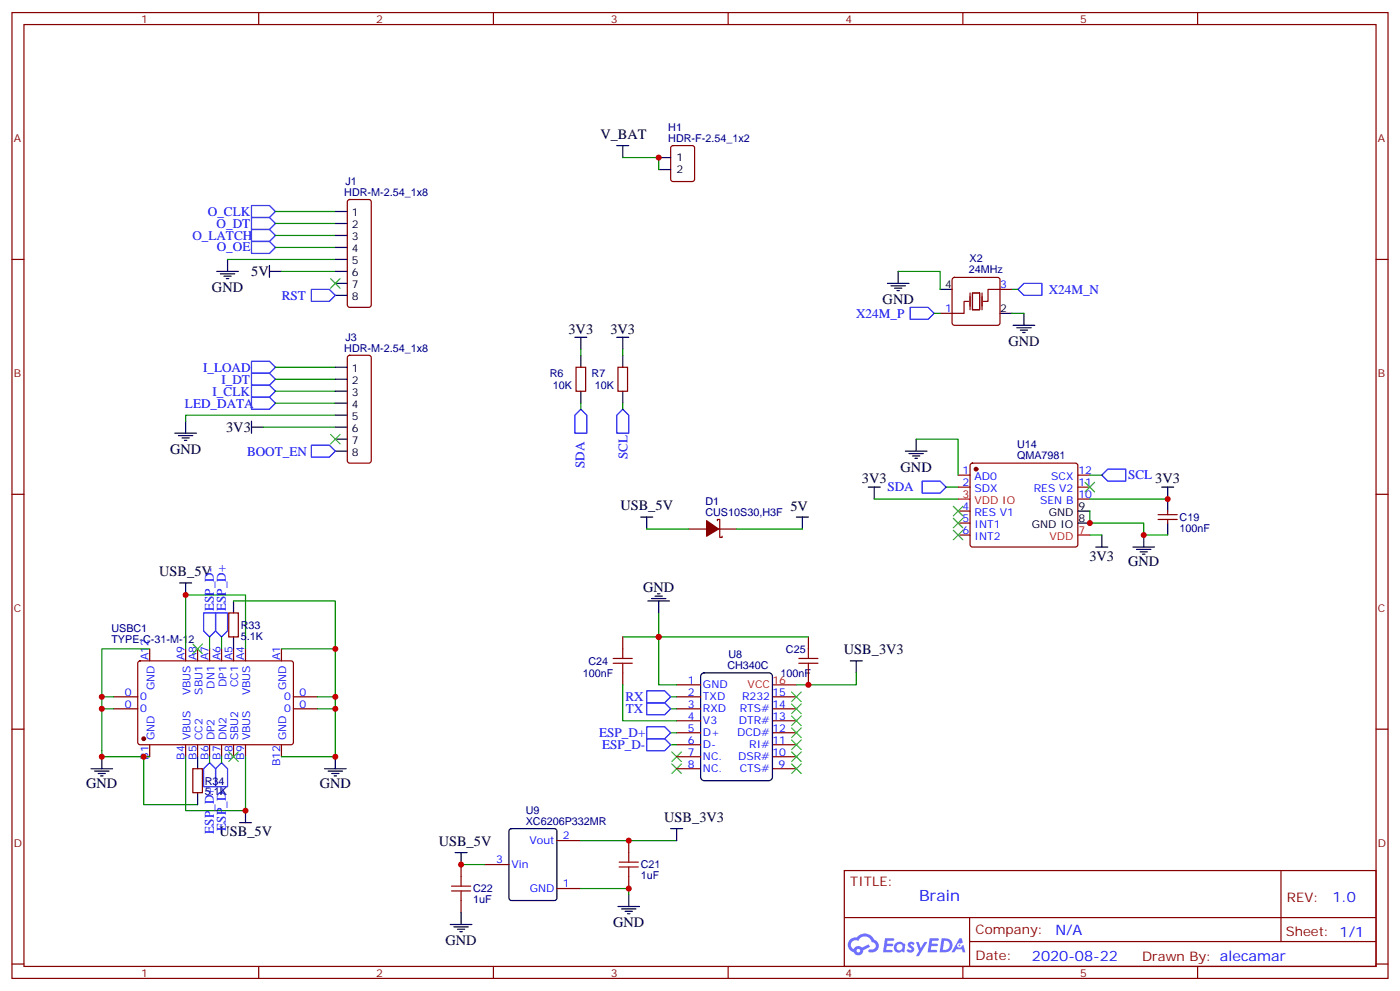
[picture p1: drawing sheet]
<svg xmlns="http://www.w3.org/2000/svg" width="412mm" height="292mm" viewBox="0 0 412 292" stroke-linecap="round" stroke-linejoin="round" font-family="sans-serif">
<g fill="none" stroke="#870000" stroke-width=".35">
<path d="M3.5 3.7h405.4v284.3h-405.4zM7.1 7.2h398.2v277.3h-398.2zM76.2 3.7v3.5M145.3 3.7v3.5M214.5 3.7v3.5M283.6 3.7v3.5M352.8 3.7v3.5M3.5 76.4h3.6M405.3 76.4h3.6M3.5 145.5h3.6M405.3 145.5h3.6M3.5 214.7h3.6"/>
<path d="M405.3 214.7h3.6M248.7 256.3h156.6v28.2h-156.6zM377.3 256.3v20.9M248.7 270.1h156.5M285.6 277.2h119.6M285.6 270.1v14.2M3.5 283.8h3.6M76.2 284.5v3.5M145.3 284.5v3.5M214.5 284.5v3.5M283.6 284.5v3.5M352.8 284.5v3.5"/>
<path d="M405.3 283.8h3.6"/>
</g>
<g fill="#5487ff">
<path d="M267.7 277.5a1.22 1.22 0 0 1 1.7 .2l-.4 .6a.47 .47 0 0 0-.3-.4 .47 .47 0 0 0-.5 .2l.1 .2a1.14 1.14 0 0 1 .8 1.8 1.14 1.14 0 0 1-1.9 0l-.2-.2 .5-.6 .7 .5a.29 .29 0 0 0 .3-.3 .29 .29 0 0 0-.2-.3 1.04 1.04 0 0 1-.6-1.7z"/>
<path d="M260.7 276.2h2.4l.3 .2-.2 .5-1.8 .1-.1 .8h1.5l.3 .4-.3 .4h-1.6l-.2 1.1h1.7l.2 .3-.2 .3-2.6 .1z"/>
<path d="M273.8 276.2h2.4l.3 .2-.1 .5-1.8 .1-.2 .8h1.6l.3 .4-.4 .4-1.6-.1-.1 1.1 1.7 .1 .2 .3-.2 .3-2.6 .1z"/>
<path d="M282.6 276.2h.7l.3 1.3-.6 .3a.69 .69 0 0 0-1 .3 .69 .69 0 0 0 .4 .9 .69 .69 0 0 0 .9-.6l.5-.2 .6 2.2h-.8l-.2-.9h-1.8l-.5 .9h-.8z"/>
<path d="M269.8 277.3h.8l.6 1.8 1.1-1.8h.9l-2.6 4.2h-.8l.9-1.5z"/>
<path d="M277.4 276.2l-.6 4.2h1.3a2.11 2.11 0 0 0 2.5-2.1 2.11 2.11 0 0 0-2.5-2.1zM278.1 277a1.39 1.39 0 0 1 1.7 1.4 1.39 1.39 0 0 1-1.8 1.2h-.3z"/>
<path d="M263.7 277.8a1.54 1.54 0 0 0-.1 2.2 1.54 1.54 0 0 0 2.2 .1l.6 .3 .3-2.3-.2-.3h-.4a1.49 1.49 0 0 0-2.4 0zM264 278.8a.94 .94 0 0 1 1.8 0 .94 .94 0 0 1-1.8 0z"/>
<path d="M250.4 276.6a2.18 2.18 0 0 0 1.1 3.7 1.44 1.44 0 0 0 1.6 .9 1.44 1.44 0 0 0 1.2-1.4l2-1.1-.5-.7-1.9 1a1.47 1.47 0 0 0-2.4 .4 1.39 1.39 0 0 1-.7-1.9 1.39 1.39 0 0 1 2-.5 2.12 2.12 0 0 1 2.2-1.3 2.12 2.12 0 0 1 1.9 1.7 1.14 1.14 0 0 1 1.1 1.4 1.14 1.14 0 0 1-1.7 .7 .43 .43 0 0 0-.5 .4 .43 .43 0 0 0 .4 .5 1.98 1.98 0 0 0 2.5-1.2 1.98 1.98 0 0 0-1.2-2.6 3.1 3.1 0 0 0-5.3-.6l-.9 .1zM252.3 279.9a.55 .55 0 0 1 1.1 0 .55 .55 0 0 1-1.1 0z"/>
<circle cx="282.6" cy="278.3" r=".26"/>
</g>
<path d="M285.4 88.7h-1.4v3.6h-3.5M285.8 86.3v4.9M286.5 86.3h2.1v4.9h-2.1zM289.3 86.3v4.9M294.6 85.2h-3.6v3.5h-1.4" fill="none" stroke="#870012" stroke-width=".35"/>
<g fill="none" stroke="#000" stroke-width=".35">
<path d="M181.7 42.9h3.5M183.4 42.9v3.5M194 46.4h3.6M194 49.9h3.6M63.9 79.9h6.3M67 76.4v3.5M79.4 79.9h3.5M79.4 78.1v3.6M98.8 79.9h3.5M98.8 62.3h3.5M98.8 65.8h3.5M98.8 69.3h3.5"/>
<path d="M98.8 72.8h3.5M98.8 76.4h3.5M264.6 79.9v3.5M64.9 80.6h4.2M66 81.3h2.1M66.7 82h.7M98.8 83.4h3.5M98.8 87h3.5M169.3 99.3h3.6M171.1 99.3v3.5M181.7 99.3h3.5M183.4 99.3v3.5"/>
<path d="M261.4 83.4h6.4M262.5 84.1h4.2M263.5 84.8h2.1M264.2 85.5h.7M276.9 85.2h3.6M294.6 92.3h3.5M298.4 95.8h6.4M299.5 96.5h4.2M300.6 97.2h2.1M301.3 97.9h.7M301.6 92.3v3.5M98.8 108.1h3.5"/>
<path d="M98.8 111.7h3.5M98.8 115.2h3.5M98.8 118.7h3.5M171.1 104.6v3.5M171.1 115.2v3.5M183.4 104.6v3.5M183.4 115.2v3.5M51.5 127.5h6.4M52.6 128.2h4.2M53.6 128.9h2.1M54.3 129.6h.7M54.7 124v3.5"/>
<path d="M74.1 125.8h3.5M74.1 124v3.5M98.8 132.8h3.5M98.8 125.8h3.5M98.8 122.2h3.5M98.8 129.3h3.5M266.7 132.8h6.3M267.8 133.5h4.2M268.8 134.2h2.1M269.5 134.9h.7M269.9 129.3v3.5M188.7 152.2h3.6"/>
<path d="M190.5 152.2v3.6M234.6 152.2h3.5M236.4 152.2v3.6M255.8 143.4h3.5M257.5 143.4v3.5M317.5 154h3.5M317.5 150.5h3.5M324.6 157.5v3.5M336.9 157.5v3.5M342.2 143.4h3.5M344 143.4v7.1M344 154v3.5"/>
<path d="M52.9 171.6h3.5M54.7 171.6v3.6M68.8 176.9v3.5M190.9 176.9h6.3M191.9 176.2h4.2M193 175.5h2.1M193.7 174.8h.7M194 176.9v3.5M322.8 161h3.5M333.7 161h6.4M334.8 161.7h4.2M335.8 162.5h2.2"/>
<path d="M336.5 163.2h.8M68.8 187.5v3.5M206.6 198.5l.8-.4h19.1l.8 .4 .2 .6v29.7l-.4 .8-.6 .2h-19.1l-.8-.4-.2-.6v-29.7zM250.5 194.6h3.5M252.2 194.6v3.5M26.8 226.3h6.4M27.9 227h4.2M28.9 227.7h2.1M29.6 228.4h.7M30 222.8v3.5M58.2 222.8v3.5M58.2 233.4v3.5"/>
<path d="M72.3 238.7v3.5M95.6 226.3h6.4M96.7 227h4.2M97.7 227.7h2.1M98.4 228.4h.7M98.8 222.8v3.5M70.6 242.2h3.5M134.1 251h3.5M135.8 251v3.5M150.2 244.2l.4-.3h12.7l.7 .5v20l-.4 .7h-13l-.6-.4-.1-20zM197.6 243.9h3.5M199.3 243.9v3.6"/>
<path d="M132.6 272.2h6.4M133.7 272.9h4.2M134.8 273.6h2.1M135.5 274.3h.7M135.8 268.6v3.6M182 266.9h6.4M183.1 267.6h4.2M184.1 268.3h2.2M184.9 269h.7M185.2 263.3v3.6"/>
</g>
<g fill="none" stroke="#870000" stroke-width=".35">
<path d="M102.5 58.9l.5-.2h5.7l.5 .2 .2 .5v30.4l-.3 .5-.4 .2h-5.7l-.5-.2-.2-.5v-30.4zM197.8 43.1l.5-.2h5.6l.7 .4v9.4l-.5 .7h-5.8l-.7-.4v-9.4zM276.9 92.3h3.6M280.7 81.9l.5-.2h12.7l.5 .2 .2 .5v12.7l-.3 .5-.4 .2h-12.7l-.5-.3-.2-.4v-12.7zM294.6 85.2h3.5M102.5 104.8l.5-.2h5.7l.5 .2 .2 .5v30.3l-.3 .5-.4 .2h-5.7l-.5-.2-.2-.5v-30.3zM169.7 108.1h2.8v7.1h-2.8zM182 108.1h2.9v7.1h-2.9zM282.2 139.9h3.6M286 136.6l.5-.3h30.3l.5 .3 .2 .5v23.2l-.2 .5-.5 .2h-30.3l-.5-.2-.2-.5v-23.2zM317.5 139.9h3.5M202.8 155.8h5.3"/>
<path d="M211.3 153.3v-.4h.7v5.3h.7v-.3M211.7 155.8h5.3M282.2 143.4h3.6M282.2 150.5h3.6M282.2 154h3.6M282.2 157.5h3.6M317.5 143.4h3.5M317.5 146.9h3.5M341.1 152.9h5.7M341.1 151.5h5.7M344 150.5v1M344 152.9v1.1"/>
<path d="M40.8 194.8l.5-.2h44.7l.4 .7v23.5l-.7 .5-44.7-.1-.4-.7v-23.2zM44.1 191v3.6M54.7 191v3.6M58.2 191v3.6M61.7 191v3.6M65.3 191v3.6M67.4 180.4h2.8v7.1h-2.8zM68.8 191v3.6M72.3 191v3.6M82.9 191v3.6M183.4 187.5v3.5M183.4 198.1v3.5"/>
<path d="M238.1 187.5v3.5M238.1 198.1v3.5M33.5 205.1h7.1M33.5 208.7h7.1M44.1 219.3v3.5M54.7 219.3v3.5M58.2 219.3v3.5M61.7 219.3v3.5M65.3 219.3v3.5M68.8 219.3v3.5M72.3 219.3v3.5M82.9 219.3v3.5"/>
<path d="M86.4 205.1h7.1M86.4 208.7h7.1M199.3 205.1h7.1M199.3 208.7h7.1M199.3 212.2h7.1M199.3 215.7h7.1M199.3 219.3h7.1M199.3 201.6h7.1M227.5 205.1h7.1M227.5 208.7h7.1M227.5 212.2h7.1M227.5 215.7h7.1"/>
<path d="M227.5 219.3h7.1M56.8 226.3h2.8v7.1h-2.8zM199.3 222.8h7.1M199.3 226.3h7.1M227.5 222.8h7.1M227.5 226.3h7.1M135.8 254.5v3.6M142.9 254.5h7M164 247.5h7.1M185.2 247.5v3.5M185.2 258.1v3.5M135.8 265.1v3.5"/>
<path d="M164 261.6h7.1"/>
</g>
<g fill="none" stroke="#00f" stroke-width=".35">
<path d="M74.1 60.5h5.3l1.7 1.8-1.7 1.7h-5.3zM74.1 64h5.3l1.7 1.8-1.7 1.8h-5.3zM74.1 67.6h5.3l1.7 1.7-1.7 1.8h-5.3zM74.1 71.1h5.3l1.7 1.7-1.7 1.8h-5.3zM91.7 85.2h5.3l1.8 1.8-1.8 1.7h-5.3zM268.1 90.5h5.3l1.8 1.8-1.8 1.7h-5.3zM299.9 85.2l1.7-1.8h5.3v3.6h-5.3zM74.1 106.4h5.3l1.7 1.7-1.7 1.8h-5.3zM74.1 109.9h5.3l1.7 1.8-1.7 1.7h-5.3zM74.1 113.4h5.3l1.7 1.8-1.7 1.7h-5.3zM74.1 116.9h5.3l1.7 1.8-1.7 1.8h-5.3zM91.7 131.1h5.3l1.8 1.7-1.8 1.8h-5.3z"/>
<path d="M171.1 120.5l1.8 1.7v5.3h-3.6v-5.3zM183.4 120.5l1.8 1.7v5.3h-3.5v-5.3zM324.6 139.9l1.7-1.8h5.3v3.5h-5.3zM271.6 141.6h5.3l1.8 1.8-1.8 1.8h-5.3zM60 180.4h3.5v5.3l-1.8 1.8-1.7-1.8zM63.5 180.4h3.5v5.3l-1.7 1.8-1.8-1.8zM190.5 214h5.3l1.8 1.7-1.8 1.8h-5.3zM190.5 217.5h5.3l1.8 1.8-1.8 1.7h-5.3zM190.5 206.9h5.3l1.8 1.8-1.8 1.7h-5.3zM190.5 203.4h5.3l1.8 1.7-1.8 1.8h-5.3zM61.7 224.5l1.8 1.8v5.3h-3.5v-5.3zM65.3 224.5l1.7 1.8v5.3h-3.5v-5.3z"/>
</g>
<g fill="none" stroke="#008700" stroke-width=".35">
<path d="M183.4 46.4h10.6v3.5M67 76.4h31.8M81.1 62.3h17.7M81.1 65.8h17.7M81.1 69.3h17.7M81.1 72.8h17.7M82.9 79.9h15.9M264.6 79.9h12.3v5.3M275.2 92.3h1.7M298.1 85.2h1.8M298.1 92.3h3.5M81.1 108.1h17.7"/>
<path d="M81.1 111.7h17.7M81.1 115.2h17.7M81.1 118.7h17.7M171.1 102.8v1.8M171.1 118.7v1.8M183.4 102.8v1.8M183.4 118.7v1.8M77.6 125.8h21.2M98.8 122.2h-44.1v1.8M269.9 129.3h12.3v10.6M321 139.9h3.6M190.5 155.8h12.3"/>
<path d="M217 155.8h19.4M257.5 146.9h24.7M278.7 143.4h3.5M321 150.5v3.5h15.9v3.5h7.1M321 146.9h23M321 157.5h3.6M68.8 176.9h30v14.1M44.1 191h-14.1v14.1M54.7 191v-15.8h17.6v15.8M61.7 187.5v3.5M65.3 187.5v3.5M82.9 191h15.9v31.8h-15.9"/>
<path d="M183.4 187.5h54.7M194 180.4v21.2h5.3M252.2 198.1v3.5h-17.6M30 208.7h3.5M33.5 205.1h-3.5v17.7h12.3v14.1h15.9M93.5 208.7h5.3M93.5 205.1h5.3M183.4 201.6v10.6h15.9M197.6 215.7h1.7M197.6 219.3h1.7M197.6 208.7h1.7M197.6 205.1h1.7"/>
<path d="M42.3 222.8h1.8M54.7 222.8v15.9h17.6v-15.9M61.7 222.8v1.7M65.3 222.8v1.7M135.8 254.5h7.1M171.1 247.5h28.2M171.1 261.6h14.1v1.7"/>
</g>
<g fill="#870000" stroke="#870000" stroke-width=".35">
<path d="M208.1 153.3l3.6 2.5-3.6 2.1z"/>
<circle cx="287.5" cy="138.1" r=".53"/>
<circle cx="42.3" cy="217.5" r=".53"/>
</g>
<path d="M282.2 146.9h3.6M317.5 157.5h3.5M227.5 201.6h7.1" fill="none" stroke="#f00" stroke-width=".35"/>
<g fill="none" stroke="#3c3" stroke-width=".35">
<path d="M97.4 82l2.8 2.8M100.2 82l-2.8 2.8M97.4 127.9l2.8 2.8M100.2 127.9l-2.8 2.8M280.8 149l2.8 2.9M280.8 156.1l2.8 2.8M280.8 152.6l2.8 2.8M283.6 149l-2.8 2.9M283.6 156.1l-2.8 2.8M283.6 152.6l-2.8 2.8M319.6 142l2.8 2.8M322.4 142l-2.8 2.8"/>
<path d="M56.8 189.6l2.8 2.8M59.6 189.6l-2.8 2.8M233.2 203.7l2.8 2.9M233.2 217.8l2.8 2.9M233.2 214.3l2.8 2.8M233.2 207.3l2.8 2.8M233.2 210.8l2.8 2.8M236 203.7l-2.8 2.9M236 217.8l-2.8 2.9M236 214.3l-2.8 2.8M236 207.3l-2.8 2.8M236 210.8l-2.8 2.8"/>
<path d="M67.4 221.4l2.8 2.8M70.2 221.4l-2.8 2.8M197.9 224.9l2.8 2.8M197.9 221.4l2.8 2.8M200.7 224.9l-2.8 2.8M200.7 221.4l-2.8 2.8M233.2 224.9l2.8 2.8M233.2 221.4l2.8 2.8M236 224.9l-2.8 2.8M236 221.4l-2.8 2.8"/>
</g>
<g fill="none" stroke="#a10000" stroke-width=".35">
<path d="M180.6 195.3h5.7M180.6 193.9h5.7M183.4 191v2.9M183.4 195.3v2.8M235.3 195.3h5.6M235.3 193.9h5.6M238.1 191v2.9M238.1 195.3v2.8M135.8 258.1v2.8M182.4 255.2h5.6M182.4 253.8h5.6M185.2 251v2.8"/>
<path d="M185.2 255.2v2.9M133 262.3h5.6M133 260.9h5.6M135.8 262.3v2.8"/>
</g>
<g fill="#c00">
<circle cx="344" cy="146.9" r=".88"/>
<circle cx="321" cy="154" r=".88"/>
<circle cx="336.9" cy="157.5" r=".88"/>
<circle cx="238.1" cy="201.6" r=".88"/>
<circle cx="194" cy="187.5" r=".88"/>
<circle cx="185.2" cy="247.5" r=".88"/>
<circle cx="135.8" cy="254.5" r=".88"/>
<circle cx="185.2" cy="261.6" r=".88"/>
<circle cx="194" cy="46.4" r=".88"/>
<circle cx="30" cy="208.7" r=".88"/>
<circle cx="30" cy="222.8" r=".88"/>
<circle cx="30" cy="205.1" r=".88"/>
<circle cx="98.8" cy="222.8" r=".88"/>
<circle cx="98.8" cy="205.1" r=".88"/>
<circle cx="98.8" cy="208.7" r=".88"/>
<circle cx="72.3" cy="238.7" r=".88"/>
<circle cx="54.7" cy="175.2" r=".88"/>
<circle cx="42.3" cy="222.8" r=".88"/>
<circle cx="98.8" cy="191" r=".88"/>
</g>
<text font-size="4.6" fill="#00f" x="270.8" y="265.3">Brain</text>
<g font-size="4.2">
<text x="176.9" y="40.8">V_BAT</text>
<text x="74" y="81.3">5V</text>
<text x="62.4" y="86">GND</text>
<text x="260" y="89.5">GND</text>
<text x="167.4" y="98.2">3V3</text>
<text x="179.8" y="98.2">3V3</text>
<text x="297" y="101.9">GND</text>
<text x="66.6" y="127.2">3V3</text>
<text x="50.1" y="133.6">GND</text>
<text x="253.9" y="142.3">3V3</text>
<text x="265.3" y="138.9">GND</text>
<text x="340.3" y="142.3">3V3</text>
<text x="182.7" y="150.1">USB_5V</text>
<text x="232.8" y="150.5">5V</text>
<text x="320.9" y="165">3V3</text>
<text x="332.3" y="166.7">GND</text>
<text x="46.9" y="169.5">USB_5V</text>
<text x="189.4" y="174.2">GND</text>
<text x="248.6" y="192.4">USB_3V3</text>
<text x="25.4" y="232">GND</text>
<text x="94.2" y="232">GND</text>
<text x="195.7" y="241.9">USB_3V3</text>
<text x="64.6" y="246.2">USB_5V</text>
<text x="129.2" y="248.9">USB_5V</text>
<text x="180.6" y="273">GND</text>
<text x="131.2" y="278.3">GND</text>
</g>
<g font-size="4.2" fill="#00f">
<text x="392.5" y="265.6">1.0</text>
<text x="310.9" y="275.1">N/A</text>
<text x="304" y="282.9">2020-08-22</text>
</g>
<g font-size="3.9" fill="#00f">
<text x="61.2" y="63.4">O_CLK</text>
<text x="56.7" y="70.5">O_LATCH</text>
<text x="63.8" y="67">O_DT</text>
<text x="63.9" y="73.9">O_OE</text>
<text x="83" y="88.3">RST</text>
<text x="308.9" y="86.4">X24M_N</text>
<text x="252.2" y="93.5">X24M_P</text>
<text x="59.8" y="109.4">I_LOAD</text>
<text x="65.2" y="113">I_DT</text>
<text x="62.6" y="116.5">I_CLK</text>
<text x="54.5" y="120">LED_DATA</text>
<text x="72.8" y="134.1">BOOT_EN</text>
<text x="172.2" y="137.8" transform="rotate(-90 172.2 137.8)">SDA</text>
<text x="184.8" y="135.2" transform="rotate(-90 184.8 135.2)">SCL</text>
<text x="332.3" y="141.1">SCL</text>
<text x="261.4" y="144.5">SDA</text>
<text x="63" y="179.8" transform="rotate(-90 63 179.8)">ESP_D-</text>
<text x="66.5" y="179.8" transform="rotate(-90 66.5 179.8)">ESP_D+</text>
<text x="184.2" y="206.4">RX</text>
<text x="184.3" y="210">TX</text>
<text x="176.5" y="217">ESP_D+</text>
<text x="177.3" y="220.6">ESP_D-</text>
<text x="63" y="245.4" transform="rotate(-90 63 245.4)">ESP_D+</text>
<text x="66.5" y="244.5" transform="rotate(-90 66.5 244.5)">ESP_D-</text>
</g>
<g font-size="3.9" fill="#800">
<text x="250.5" y="260.9">TITLE:</text>
<text x="379.1" y="265.6">REV:</text>
<text x="287.4" y="275.1">Company:</text>
<text x="378.7" y="275.7">Sheet: 1/1</text>
<text x="287.4" y="282.8">Date:</text>
<text x="336.4" y="282.8">Drawn By: alecamar</text>
</g>
<g font-size="3.2" fill="#800">
<text x="41.6" y="6.7">1</text>
<text x="110.8" y="6.7">2</text>
<text x="179.9" y="6.7">3</text>
<text x="249.1" y="6.7">4</text>
<text x="318.2" y="6.7">5</text>
<text x="4.1" y="41.8">A</text>
<text x="405.9" y="41.8">A</text>
<text x="4.1" y="110.9">B</text>
<text x="405.9" y="110.9">B</text>
<text x="4.1" y="180.1">C</text>
<text x="405.9" y="180.1">C</text>
<text x="4.1" y="249.2">D</text>
<text x="405.9" y="249.2">D</text>
<text x="41.6" y="287.5">1</text>
<text x="110.8" y="287.5">2</text>
<text x="179.9" y="287.5">3</text>
<text x="249.1" y="287.5">4</text>
<text x="318.2" y="287.5">5</text>
</g>
<g font-size="3.2" fill="#000080">
<text x="196.9" y="41.8">HDR-F-2.54_1x2</text>
<text x="196.9" y="38.6">H1</text>
<text x="101.4" y="57.7">HDR-M-2.54_1x8</text>
<text x="101.8" y="54.5">J1</text>
<text x="285.6" y="77.3">X2</text>
<text x="285.4" y="80.5">24MHz</text>
<text x="101.8" y="100.4">J3</text>
<text x="101.4" y="103.5">HDR-M-2.54_1x8</text>
<text x="161.9" y="111">R6</text>
<text x="174.3" y="111">R7</text>
<text x="162.9" y="114.6">10K</text>
<text x="175.2" y="114.6">10K</text>
<text x="299.6" y="131.9">U14</text>
<text x="299.6" y="135.1">QMA7981</text>
<text x="207.8" y="148.7">D1</text>
<text x="207.8" y="151.9">CUS10S30,H3F</text>
<text x="347.5" y="153.4">C19</text>
<text x="347.5" y="156.6">100nF</text>
<text x="70.9" y="185.2">R33</text>
<text x="32.8" y="189.3">TYPE-C-31-M-12</text>
<text x="32.8" y="186.1">USBC1</text>
<text x="70.9" y="188.3">5.1K</text>
<text x="173.4" y="195.7">C24</text>
<text x="214.3" y="196.8">CH340C</text>
<text x="214.6" y="193.8">U8</text>
<text x="231.5" y="192.2">C25</text>
<text x="171.7" y="199.2">100nF</text>
<text x="229.9" y="199.2">100nF</text>
<text x="60.3" y="231">R34</text>
<text x="60.3" y="234.2">5.1K</text>
<text x="154.9" y="239.7">U9</text>
<text x="154.9" y="242.8">XC6206P332MR</text>
<text x="188.7" y="255.6">C21</text>
<text x="139.3" y="262.7">C22</text>
<text x="188.7" y="258.9">1uF</text>
<text x="139.3" y="265.9">1uF</text>
</g>
<g font-size="3.2">
<text x="199.3" y="47.4">1</text>
<text x="199.3" y="51">2</text>
<text x="103.6" y="63.7">1</text>
<text x="103.6" y="67.2">2</text>
<text x="103.6" y="70.7">3</text>
<text x="103.6" y="74.3">4</text>
<text x="103.6" y="77.8">5</text>
<text x="103.6" y="81.3">6</text>
<text x="103.6" y="84.8">7</text>
<text x="103.6" y="88.4">8</text>
<text x="278.4" y="84.8">4</text>
<text x="294.6" y="91.9">2</text>
<text x="103.6" y="109.5">1</text>
<text x="103.6" y="113.1">2</text>
<text x="103.6" y="116.6">3</text>
<text x="103.6" y="120.1">4</text>
<text x="103.6" y="123.6">5</text>
<text x="103.6" y="127.2">6</text>
<text x="103.6" y="130.7">7</text>
<text x="103.6" y="134.2">8</text>
<text x="304" y="155.4">GND IO</text>
<text x="308.9" y="151.9">GND</text>
<text x="317.7" y="153.6">8</text>
<text x="317.7" y="150.1">9</text>
</g>
<g font-size="3.2" fill="#00f">
<text x="294.6" y="84.8">3</text>
<text x="278.4" y="91.9">1</text>
<text x="283.6" y="139.5">1</text>
<text x="283.6" y="143.1">2</text>
<text x="287.1" y="141.3">AD0</text>
<text x="309.6" y="141.3">SCX</text>
<text x="317.7" y="143.1">11</text>
<text x="317.7" y="139.5">12</text>
<text x="287.1" y="144.8">SDX</text>
<text x="304.5" y="144.8">RES V2</text>
<text x="306.4" y="148.3">SEN B</text>
<text x="317.7" y="146.6">10</text>
<text x="283.6" y="150.1">4</text>
<text x="283.6" y="153.6">5</text>
<text x="287.1" y="151.9">RES V1</text>
<text x="287.1" y="155.4">INT1</text>
<text x="283.6" y="157.2">6</text>
<text x="287.1" y="158.9">INT2</text>
<text x="43.7" y="194.4" transform="rotate(-90 43.7 194.4)">A12</text>
<text x="54.3" y="194.4" transform="rotate(-90 54.3 194.4)">A9</text>
<text x="57.9" y="194.4" transform="rotate(-90 57.9 194.4)">A8</text>
<text x="61.4" y="194.4" transform="rotate(-90 61.4 194.4)">A7</text>
<text x="64.9" y="194.4" transform="rotate(-90 64.9 194.4)">A6</text>
<text x="68.4" y="194.4" transform="rotate(-90 68.4 194.4)">A5</text>
<text x="72" y="194.4" transform="rotate(-90 72 194.4)">A4</text>
<text x="82.5" y="194.4" transform="rotate(-90 82.5 194.4)">A1</text>
<text x="45.5" y="203.1" transform="rotate(-90 45.5 203.1)">GND</text>
<text x="63.1" y="202.7" transform="rotate(-90 63.1 202.7)">DN1</text>
<text x="66.7" y="202.2" transform="rotate(-90 66.7 202.2)">DP1</text>
<text x="70.2" y="202.3" transform="rotate(-90 70.2 202.3)">CC1</text>
<text x="84.3" y="203.1" transform="rotate(-90 84.3 203.1)">GND</text>
<text x="202.6" y="201.3">1</text>
<text x="207.1" y="202.7">GND</text>
<text x="36.8" y="208.3">0</text>
<text x="36.8" y="204.8">0</text>
<text x="41.3" y="209.7">0</text>
<text x="41.3" y="206.2">0</text>
<text x="56.1" y="204.7" transform="rotate(-90 56.1 204.7)">VBUS</text>
<text x="59.6" y="204.5" transform="rotate(-90 59.6 204.5)">SBU1</text>
<text x="73.7" y="204.7" transform="rotate(-90 73.7 204.7)">VBUS</text>
<text x="83.7" y="209.7">0</text>
<text x="83.7" y="206.2">0</text>
<text x="88.2" y="208.3">0</text>
<text x="88.2" y="204.8">0</text>
<text x="202.6" y="208.3">3</text>
<text x="202.6" y="204.8">2</text>
<text x="207.1" y="209.7">RXD</text>
<text x="207.1" y="206.2">TXD</text>
<text x="217.9" y="209.7">RTS#</text>
<text x="218.6" y="206.2">R232</text>
<text x="227.5" y="204.8">15</text>
<text x="227.5" y="208.3">14</text>
<text x="202.6" y="215.4">5</text>
<text x="202.6" y="211.8">4</text>
<text x="207.1" y="213.3">V3</text>
<text x="217.6" y="213.3">DTR#</text>
<text x="227.5" y="211.8">13</text>
<text x="227.5" y="215.4">12</text>
<text x="45.5" y="217.9" transform="rotate(-90 45.5 217.9)">GND</text>
<text x="56.1" y="217.9" transform="rotate(-90 56.1 217.9)">VBUS</text>
<text x="59.6" y="217.9" transform="rotate(-90 59.6 217.9)">CC2</text>
<text x="63.1" y="217.9" transform="rotate(-90 63.1 217.9)">DP2</text>
<text x="66.7" y="217.9" transform="rotate(-90 66.7 217.9)">DN2</text>
<text x="70.2" y="217.9" transform="rotate(-90 70.2 217.9)">SBU2</text>
<text x="73.7" y="217.9" transform="rotate(-90 73.7 217.9)">VBUS</text>
<text x="84.3" y="217.9" transform="rotate(-90 84.3 217.9)">GND</text>
<text x="202.6" y="218.9">6</text>
<text x="207.1" y="220.3">D-</text>
<text x="207.1" y="216.8">D+</text>
<text x="217.1" y="216.8">DCD#</text>
<text x="220.7" y="220.3">RI#</text>
<text x="227.5" y="218.9">11</text>
<text x="43.7" y="223.6" transform="rotate(-90 43.7 223.6)">B1</text>
<text x="54.3" y="223.6" transform="rotate(-90 54.3 223.6)">B4</text>
<text x="57.9" y="223.6" transform="rotate(-90 57.9 223.6)">B5</text>
<text x="61.4" y="223.6" transform="rotate(-90 61.4 223.6)">B6</text>
<text x="64.9" y="223.6" transform="rotate(-90 64.9 223.6)">B7</text>
<text x="68.4" y="223.6" transform="rotate(-90 68.4 223.6)">B8</text>
<text x="72" y="223.6" transform="rotate(-90 72 223.6)">B9</text>
<text x="82.5" y="225.6" transform="rotate(-90 82.5 225.6)">B12</text>
<text x="202.6" y="226">8</text>
<text x="202.6" y="222.4">7</text>
<text x="207.1" y="227.4">NC.</text>
<text x="207.1" y="223.8">NC.</text>
<text x="217.4" y="223.8">DSR#</text>
<text x="217.9" y="227.4">CTS#</text>
<text x="227.5" y="222.4">10</text>
<text x="229.3" y="226">9</text>
<text x="156" y="248.5">Vout</text>
<text x="165.8" y="247.1">2</text>
<text x="146.2" y="254.2">3</text>
<text x="150.6" y="255.6">Vin</text>
<text x="156.1" y="262.6">GND</text>
<text x="165.8" y="261.2">1</text>
</g>
<g font-size="3.2" fill="#f00">
<text x="283.6" y="146.6">3</text>
<text x="287.1" y="148.3">VDD IO</text>
<text x="309.1" y="158.9">VDD</text>
<text x="317.7" y="157.2">7</text>
<text x="220.2" y="202.7">VCC</text>
<text x="227.5" y="201.3">16</text>
</g>
</svg>
